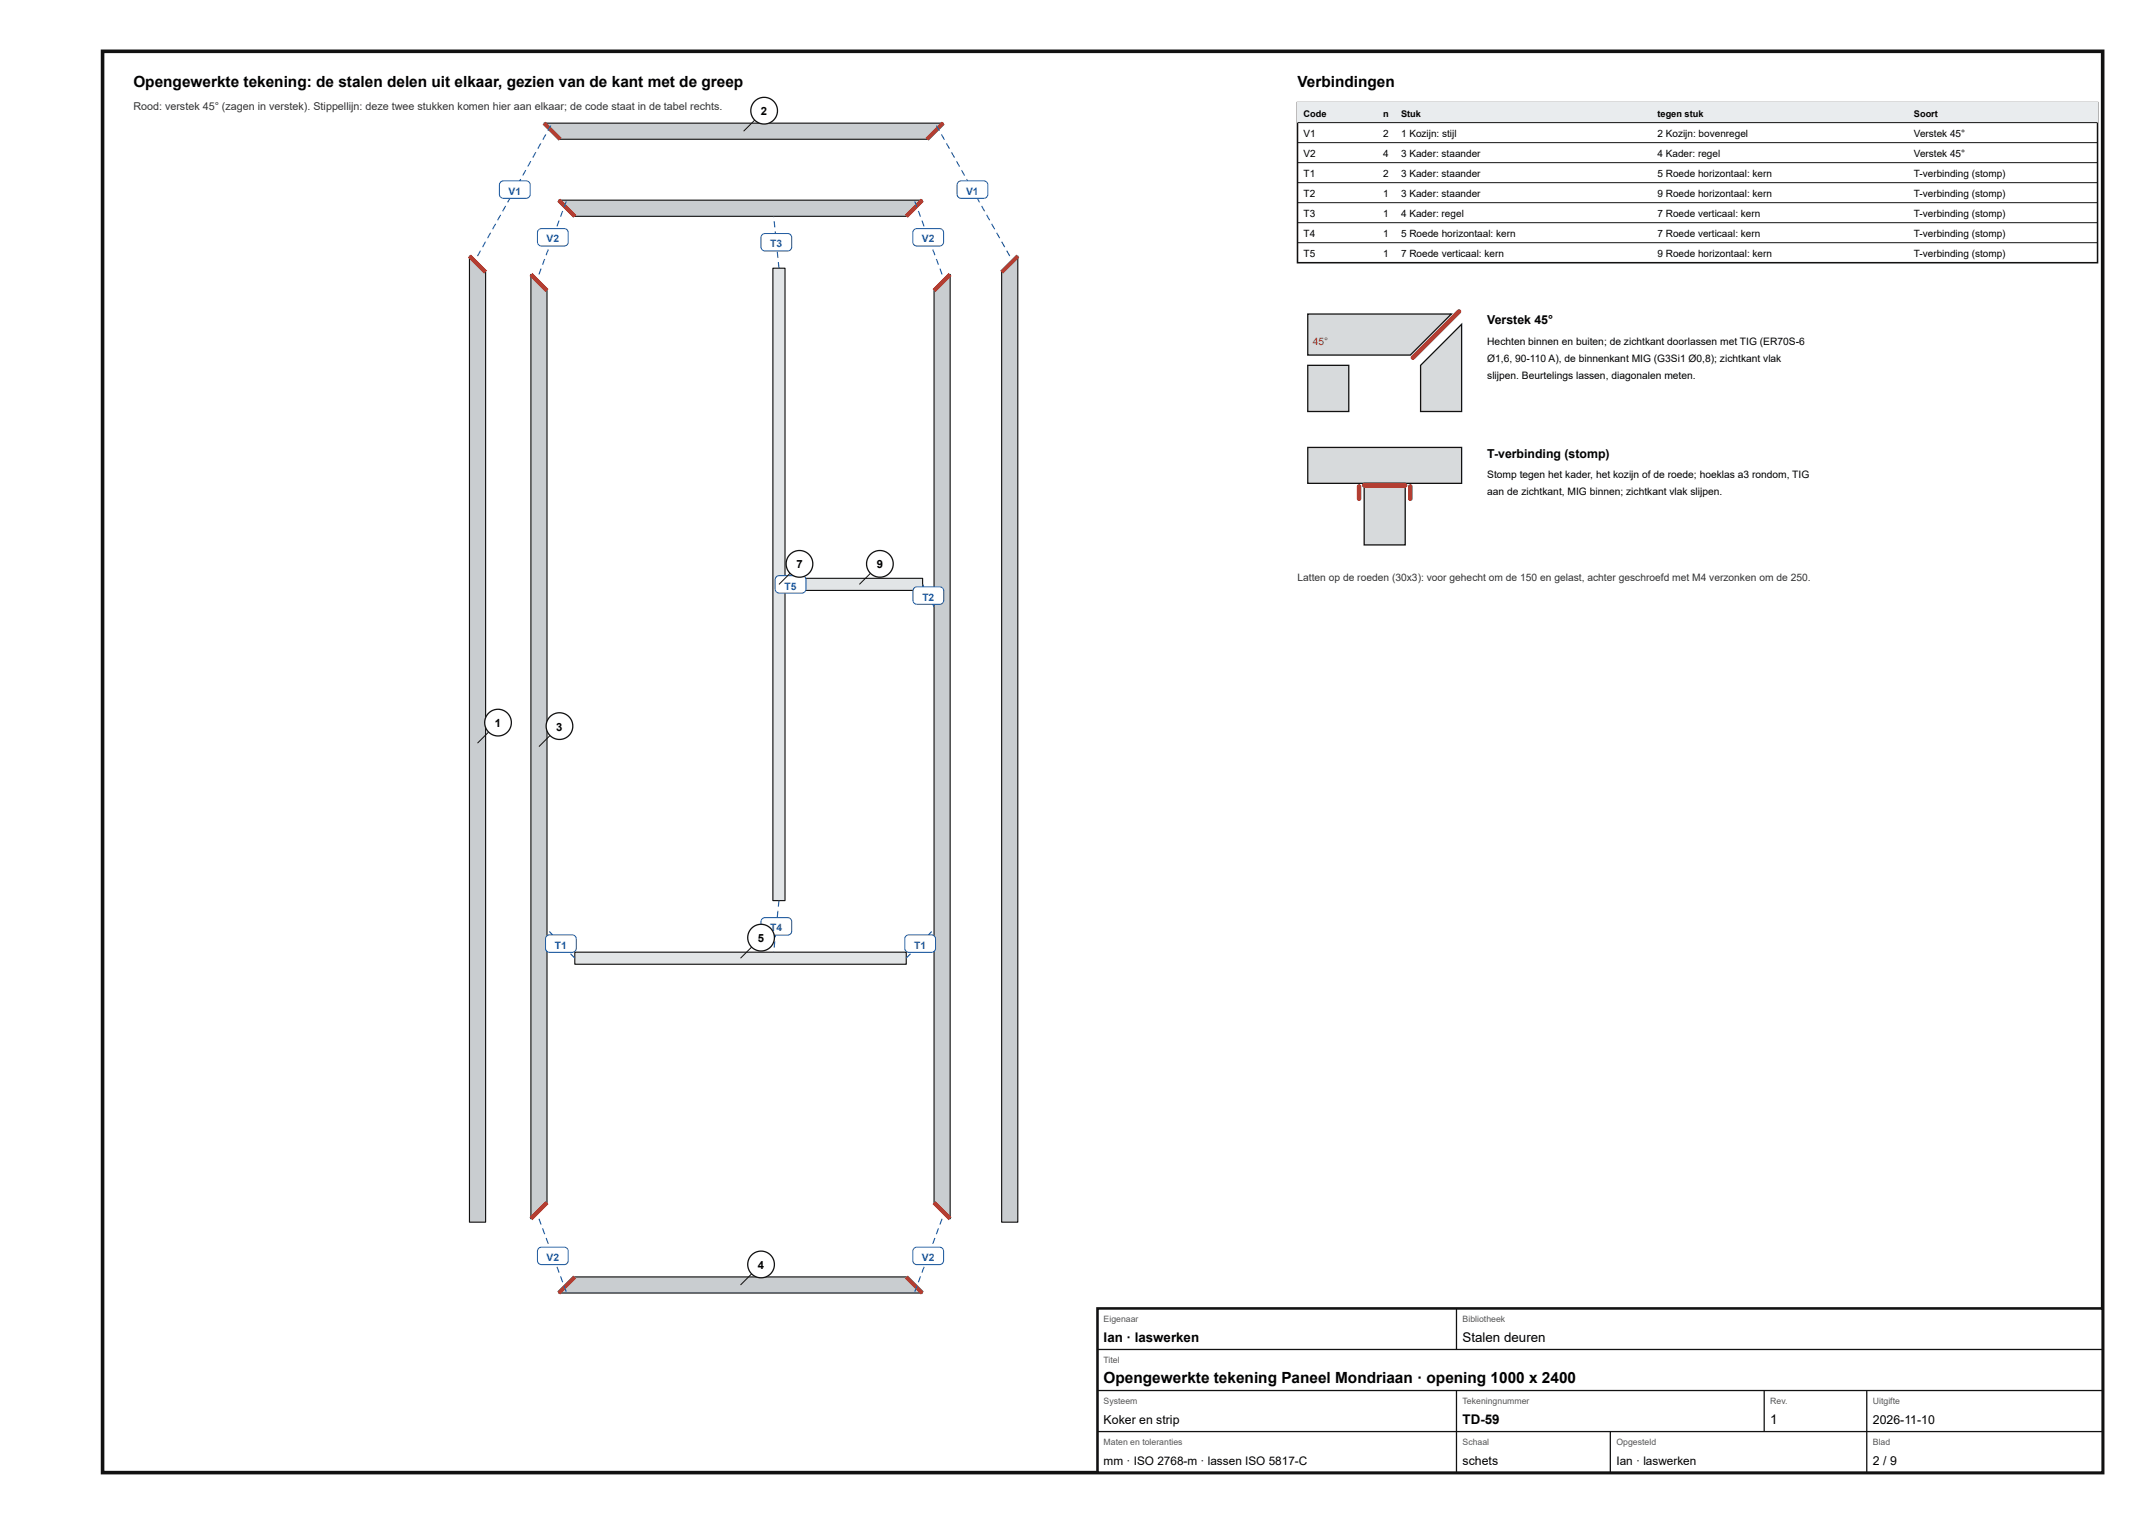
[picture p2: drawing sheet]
<svg xmlns="http://www.w3.org/2000/svg" width="420mm" height="297mm" viewBox="0 0 420 297" stroke-linecap="round" stroke-linejoin="round" font-family="sans-serif">
<path d="M20 10h390v277h-390z" fill="none" stroke="#111" stroke-width=".7" stroke-linecap="butt"/>
<path d="M91.5 49.9l3.2 3.1v185.2h-3.2z" fill="#c9cdd0"/>
<path d="M91.5 49.9l3.2 3.1v185.2h-3.2z" fill="none" stroke="#111" stroke-width=".22"/>
<path d="M91.5 49.9l3.2 3.1" fill="none" stroke="#c0392b" stroke-width=".8" stroke-linecap="butt"/>
<path d="M195.3 53l3.2-3.1v188.3h-3.2z" fill="#c9cdd0"/>
<path d="M195.3 53l3.2-3.1v188.3h-3.2z" fill="none" stroke="#111" stroke-width=".22"/>
<path d="M198.5 49.9l-3.2 3.1" fill="none" stroke="#c0392b" stroke-width=".8" stroke-linecap="butt"/>
<path d="M106.1 24h77.8l-3.1 3.1h-71.6z" fill="#c9cdd0"/>
<path d="M106.1 24h77.8l-3.1 3.1h-71.6z" fill="none" stroke="#111" stroke-width=".22"/>
<path d="M106.1 24l3.1 3.1M183.9 24l-3.1 3.1" fill="none" stroke="#c0392b" stroke-width=".8" stroke-linecap="butt"/>
<path d="M103.5 53.5l3.2 3.1v177.8l-3.2 3.1z" fill="#c9cdd0"/>
<path d="M103.5 53.5l3.2 3.1v177.8l-3.2 3.1z" fill="none" stroke="#111" stroke-width=".22"/>
<path d="M103.5 53.5l3.2 3.1M106.7 234.4l-3.2 3.1" fill="none" stroke="#c0392b" stroke-width=".8" stroke-linecap="butt"/>
<path d="M185.3 53.5v184l-3.2-3.1v-177.8z" fill="#c9cdd0"/>
<path d="M185.3 53.5v184l-3.2-3.1v-177.8z" fill="none" stroke="#111" stroke-width=".22"/>
<path d="M185.3 53.5l-3.2 3.1M182.1 234.4l3.2 3.1" fill="none" stroke="#c0392b" stroke-width=".8" stroke-linecap="butt"/>
<path d="M112.1 248.9h64.6l3.1 3.1h-70.9z" fill="#c9cdd0"/>
<path d="M112.1 248.9h64.6l3.1 3.1h-70.9z" fill="none" stroke="#111" stroke-width=".22"/>
<path d="M112.1 248.9l-3.2 3.1M176.7 248.9l3.1 3.1" fill="none" stroke="#c0392b" stroke-width=".8" stroke-linecap="butt"/>
<path d="M108.9 39h70.9l-3.1 3.2h-64.6z" fill="#c9cdd0"/>
<path d="M108.9 39h70.9l-3.1 3.2h-64.6z" fill="none" stroke="#111" stroke-width=".22"/>
<path d="M108.9 39l3.2 3.2M179.8 39l-3.1 3.2" fill="none" stroke="#c0392b" stroke-width=".8" stroke-linecap="butt"/>
<path d="M112.1 185.6h64.6v2.3h-64.6z" fill="#e2e5e7"/>
<path d="M112.1 185.6h64.6v2.3h-64.6z" fill="none" stroke="#111" stroke-width=".22"/>
<path d="M150.7 52.3h2.4v123.2h-2.4z" fill="#e2e5e7"/>
<path d="M150.7 52.3h2.4v123.2h-2.4z" fill="none" stroke="#111" stroke-width=".22"/>
<path d="M155.2 112.7h24.7v2.4h-24.7z" fill="#e2e5e7"/>
<path d="M155.2 112.7h24.7v2.4h-24.7z" fill="none" stroke="#111" stroke-width=".22"/>
<path d="M93.6 48.8l.2 .1-.6 1.1-.2-.2zM94.6 47.1l.2 .1-.6 1-.2-.1zM95.6 45.3l.2 .1-.6 1.1-.2-.1zM96.5 43.6l.2 .1-.6 1-.1-.1zM97.5 41.8l.2 .1-.6 1.1-.2-.1zM98.5 40.1l.2 .1-.6 1-.2-.1zM99.5 38.3l.2 .1-.6 1.1-.2-.1zM100.5 36.6l.1 .1-.5 1-.2-.1zM101.4 34.9l.2 .1-.6 1-.2-.1zM102.4 33.1l.2 .1-.6 1.1-.2-.1zM103.4 31.4l.2 .1-.6 1-.2-.1zM104.4 29.6l.2 .1-.6 1.1-.2-.1zM105.4 27.9l.1 .1-.5 1-.2-.1zM106.3 26.1l.2 .1-.6 1.1-.2-.1zM107.3 24.4l.2 .1-.6 1-.2-.1z" fill="#1f5fa8"/>
<path d="M97.6 35.5l.6-.2h4.4a.8 .8 0 0 1 .8 .8v1.8a.8 .8 0 0 1-.8 .8h-4.4a.8 .8 0 0 1-.8-.8v-2z" fill="#fff"/>
<path d="M97.6 35.5l.6-.2h4.4a.8 .8 0 0 1 .8 .8v1.8a.8 .8 0 0 1-.8 .8h-4.4a.8 .8 0 0 1-.8-.8v-2z" fill="none" stroke="#1f5fa8" stroke-width=".2"/>
<path d="M196.2 48.9l.2-.1 .6 1-.2 .2zM195.2 47.2l.2-.1 .6 1-.2 .1zM194.2 45.4l.2-.1 .6 1.1-.2 .1zM193.3 43.7l.2-.1 .5 1-.1 .1zM192.3 41.9l.2-.1 .6 1.1-.2 .1zM191.3 40.2l.2-.1 .6 1-.2 .1zM190.3 38.4l.2-.1 .6 1.1-.2 .1zM189.3 36.7l.2-.1 .6 1-.2 .1zM188.4 35l.2-.1 .5 1-.1 .1zM187.4 33.2l.2-.1 .6 1.1-.2 .1zM186.4 31.5l.2-.1 .6 1-.2 .1zM185.4 29.7l.2-.1 .6 1.1-.2 .1zM184.5 28l.1-.1 .6 1-.2 .1zM183.5 26.2l.2-.1 .6 1.1-.2 .1zM182.5 24.5l.2-.1 .6 1-.2 .1z" fill="#1f5fa8"/>
<path d="M186.9 35.5l.5-.2h4.4a.8 .8 0 0 1 .8 .8v1.8a.8 .8 0 0 1-.8 .8h-4.4a.8 .8 0 0 1-.8-.8v-2z" fill="#fff"/>
<path d="M186.9 35.5l.5-.2h4.4a.8 .8 0 0 1 .8 .8v1.8a.8 .8 0 0 1-.8 .8h-4.4a.8 .8 0 0 1-.8-.8v-2z" fill="none" stroke="#1f5fa8" stroke-width=".2"/>
<path d="M105 237.6l.2-.1 .4 1.1-.2 .1zM105.7 239.4h.2l.4 1.1-.2 .1zM106.4 241.3l.2-.1 .4 1.2h-.2zM107.1 243.2l.2-.1 .4 1.1-.2 .1zM107.8 245.1l.2-.1 .4 1.1-.2 .1zM108.5 246.9h.2l.4 1.1-.2 .1zM109.2 248.8l.2-.1 .4 1.2h-.2zM109.9 250.7l.2-.1 .4 1.1-.2 .1z" fill="#1f5fa8"/>
<path d="M105 243.3l.6-.2h4.4a.8 .8 0 0 1 .8 .8v1.8a.8 .8 0 0 1-.8 .8h-4.4a.8 .8 0 0 1-.8-.8v-2z" fill="#fff"/>
<path d="M105 243.3l.6-.2h4.4a.8 .8 0 0 1 .8 .8v1.8a.8 .8 0 0 1-.8 .8h-4.4a.8 .8 0 0 1-.8-.8v-2z" fill="none" stroke="#1f5fa8" stroke-width=".2"/>
<path d="M105.4 52.3l.2 .1-.4 1.1-.2-.1zM106.1 50.4l.2 .1-.4 1.1h-.2zM106.8 48.6h.2l-.4 1.2-.2-.1zM107.5 46.7l.2 .1-.4 1.1-.2-.1zM108.2 44.8l.2 .1-.4 1.1-.2-.1zM108.9 43h.2l-.4 1.2-.2-.1zM109.6 41.1l.2 .1-.4 1.1-.2-.1zM110.3 39.2l.2 .1-.4 1.1-.2-.1z" fill="#1f5fa8"/>
<path d="M105 44.8l.6-.2h4.4a.8 .8 0 0 1 .8 .8v1.8a.8 .8 0 0 1-.8 .8h-4.4a.8 .8 0 0 1-.8-.8v-2z" fill="#fff"/>
<path d="M105 44.8l.6-.2h4.4a.8 .8 0 0 1 .8 .8v1.8a.8 .8 0 0 1-.8 .8h-4.4a.8 .8 0 0 1-.8-.8v-2z" fill="none" stroke="#1f5fa8" stroke-width=".2"/>
<path d="M183.6 237.5l.2 .1-.4 1.1-.2-.1zM182.9 239.4h.2l-.4 1.2-.2-.1zM182.2 241.2l.2 .1-.4 1.1h-.2zM181.5 243.1l.2 .1-.4 1.1-.2-.1zM180.8 245l.2 .1-.4 1.1-.2-.1zM180.1 246.9h.2l-.4 1.2-.2-.1zM179.4 248.7l.2 .1-.4 1.1h-.2zM178.7 250.6l.2 .1-.4 1.1-.2-.1z" fill="#1f5fa8"/>
<path d="M178.2 243.3l.6-.2h4.4a.8 .8 0 0 1 .8 .8v1.8a.8 .8 0 0 1-.8 .8h-4.4a.8 .8 0 0 1-.8-.8v-2z" fill="#fff"/>
<path d="M178.2 243.3l.6-.2h4.4a.8 .8 0 0 1 .8 .8v1.8a.8 .8 0 0 1-.8 .8h-4.4a.8 .8 0 0 1-.8-.8v-2z" fill="none" stroke="#1f5fa8" stroke-width=".2"/>
<path d="M183.2 52.4l.2-.1 .4 1.1-.2 .1zM182.5 50.5l.2-.1 .4 1.2h-.2zM181.8 48.6h.2l.4 1.1-.2 .1zM181.1 46.8l.2-.1 .4 1.1-.2 .1zM180.4 44.9l.2-.1 .4 1.1-.2 .1zM179.7 43h.2l.4 1.1-.2 .1zM179 41.2l.2-.1 .4 1.1-.2 .1zM178.3 39.3l.2-.1 .4 1.1-.2 .1z" fill="#1f5fa8"/>
<path d="M178.2 44.8l.6-.2h4.4a.8 .8 0 0 1 .8 .8v1.8a.8 .8 0 0 1-.8 .8h-4.4a.8 .8 0 0 1-.8-.8v-2z" fill="#fff"/>
<path d="M178.2 44.8l.6-.2h4.4a.8 .8 0 0 1 .8 .8v1.8a.8 .8 0 0 1-.8 .8h-4.4a.8 .8 0 0 1-.8-.8v-2z" fill="none" stroke="#1f5fa8" stroke-width=".2"/>
<path d="M111.2 185.9l.1-.1 .9 .9-.2 .1zM109.8 184.5l.1-.2 .9 .9-.2 .2zM108.4 183.1l.2-.2 .8 .9-.2 .1zM107 181.6l.2-.1 .8 .8-.1 .2z" fill="#1f5fa8"/>
<path d="M106.6 182.4l.6-.2h4.4a.8 .8 0 0 1 .8 .8v1.8a.8 .8 0 0 1-.8 .8h-4.4a.8 .8 0 0 1-.8-.8v-2z" fill="#fff"/>
<path d="M106.6 182.4l.6-.2h4.4a.8 .8 0 0 1 .8 .8v1.8a.8 .8 0 0 1-.8 .8h-4.4a.8 .8 0 0 1-.8-.8v-2z" fill="none" stroke="#1f5fa8" stroke-width=".2"/>
<path d="M177.5 185.8l.1 .1-.8 .9-.2-.1zM178.8 184.3l.2 .2-.8 .9-.2-.2zM180.2 182.9l.2 .2-.9 .8-.1-.1zM181.6 181.5l.2 .1-.9 .9-.1-.2z" fill="#1f5fa8"/>
<path d="M176.7 182.4l.5-.2h4.4a.8 .8 0 0 1 .8 .8v1.8a.8 .8 0 0 1-.8 .8h-4.4a.8 .8 0 0 1-.8-.8v-2z" fill="#fff"/>
<path d="M176.7 182.4l.5-.2h4.4a.8 .8 0 0 1 .8 .8v1.8a.8 .8 0 0 1-.8 .8h-4.4a.8 .8 0 0 1-.8-.8v-2z" fill="none" stroke="#1f5fa8" stroke-width=".2"/>
<path d="M151.8 175.5h.2l-.1 1.2h-.2zM151.6 177.5h.2l-.1 1.2h-.2zM151.4 179.5h.2l-.1 1.2h-.3zM151.2 181.5h.2l-.1 1.2h-.3zM151 183.5h.2l-.1 1.2h-.3zM150.8 185.5l.2 .1z" fill="#1f5fa8"/>
<path d="M148.6 179.1l.6-.3h4.4a.8 .8 0 0 1 .8 .8v1.8a.8 .8 0 0 1-.8 .8h-4.4a.8 .8 0 0 1-.8-.8v-1.9z" fill="#fff"/>
<path d="M148.6 179.1l.6-.3h4.4a.8 .8 0 0 1 .8 .8v1.8a.8 .8 0 0 1-.8 .8h-4.4a.8 .8 0 0 1-.8-.8v-1.9z" fill="none" stroke="#1f5fa8" stroke-width=".2"/>
<path d="M151.7 51.1h.2l.1 1.2h-.2zM151.5 49.1h.2l.1 1.2h-.2zM151.3 47.1h.2l.1 1.2h-.2zM151 45.1h.3l.1 1.2h-.2zM150.8 43.1h.3l.1 1.2h-.2zM150.7 42.2l.3-.1v.2h-.2z" fill="#1f5fa8"/>
<path d="M148.6 45.7l.6-.2h4.4a.8 .8 0 0 1 .8 .8v1.8a.8 .8 0 0 1-.8 .8h-4.4a.8 .8 0 0 1-.8-.8v-1.9z" fill="#fff"/>
<path d="M148.6 45.7l.6-.2h4.4a.8 .8 0 0 1 .8 .8v1.8a.8 .8 0 0 1-.8 .8h-4.4a.8 .8 0 0 1-.8-.8v-1.9z" fill="none" stroke="#1f5fa8" stroke-width=".2"/>
<path d="M154 113.8h1.2v.2h-1.2zM153.1 113.8h.1v.2h-.1z" fill="#1f5fa8"/>
<path d="M151.4 112.4l.5-.2h4.4a.8 .8 0 0 1 .8 .8v1.8a.8 .8 0 0 1-.8 .8h-4.4a.8 .8 0 0 1-.8-.8l.1-2z" fill="#fff"/>
<path d="M151.4 112.4l.5-.2h4.4a.8 .8 0 0 1 .8 .8v1.8a.8 .8 0 0 1-.8 .8h-4.4a.8 .8 0 0 1-.8-.8l.1-2z" fill="none" stroke="#1f5fa8" stroke-width=".2"/>
<path d="M179.8 113.9l.2-.1 .5 1.1-.2 .1zM180.7 115.7l.2-.1 .6 1.1-.2 .1zM181.6 117.5l.2-.1 .4 .8-.2 .1z" fill="#1f5fa8"/>
<path d="M178.3 114.6l.5-.2h4.4a.8 .8 0 0 1 .8 .8v1.8a.8 .8 0 0 1-.8 .8h-4.4a.8 .8 0 0 1-.8-.8v-2z" fill="#fff"/>
<path d="M178.3 114.6l.5-.2h4.4a.8 .8 0 0 1 .8 .8v1.8a.8 .8 0 0 1-.8 .8h-4.4a.8 .8 0 0 1-.8-.8v-2z" fill="none" stroke="#1f5fa8" stroke-width=".2"/>
<path d="M95.3 142.6l-2.2 2.2" fill="none" stroke="#111" stroke-width=".19"/>
<circle cx="97.1" cy="140.8" r="2.6" fill="#fff"/>
<circle cx="97.1" cy="140.8" r="2.6" fill="none" stroke="#111" stroke-width=".25"/>
<path d="M147.2 23.4l-2.2 2.2" fill="none" stroke="#111" stroke-width=".19"/>
<circle cx="149" cy="21.6" r="2.6" fill="#fff"/>
<circle cx="149" cy="21.6" r="2.6" fill="none" stroke="#111" stroke-width=".25"/>
<path d="M107.3 143.3l-2.2 2.2" fill="none" stroke="#111" stroke-width=".19"/>
<circle cx="109.1" cy="141.5" r="2.6" fill="#fff"/>
<circle cx="109.1" cy="141.5" r="2.6" fill="none" stroke="#111" stroke-width=".25"/>
<path d="M146.6 248.2l-2.2 2.2" fill="none" stroke="#111" stroke-width=".19"/>
<circle cx="148.4" cy="246.4" r="2.6" fill="#fff"/>
<circle cx="148.4" cy="246.4" r="2.6" fill="none" stroke="#111" stroke-width=".25"/>
<path d="M146.6 184.5l-2.2 2.2" fill="none" stroke="#111" stroke-width=".19"/>
<circle cx="148.4" cy="182.7" r="2.6" fill="#fff"/>
<circle cx="148.4" cy="182.7" r="2.6" fill="none" stroke="#111" stroke-width=".25"/>
<path d="M154.1 111.7l-2.2 2.2" fill="none" stroke="#111" stroke-width=".19"/>
<circle cx="155.9" cy="109.9" r="2.6" fill="#fff"/>
<circle cx="155.9" cy="109.9" r="2.6" fill="none" stroke="#111" stroke-width=".25"/>
<path d="M169.8 111.7l-2.2 2.2" fill="none" stroke="#111" stroke-width=".19"/>
<circle cx="171.6" cy="109.9" r="2.6" fill="#fff"/>
<circle cx="171.6" cy="109.9" r="2.6" fill="none" stroke="#111" stroke-width=".25"/>
<path d="M253 20h156v31.2h-156z" fill="none" stroke="#111" stroke-width=".3"/>
<path d="M253 20h156v3.9h-156z" fill="#e9ecee"/>
<path d="M253 23.9h156M253 27.8h156M253 31.7h156M253 35.6h156M253 39.5h156M253 43.4h156M253 47.3h156" fill="none" stroke="#111" stroke-width=".19"/>
<path d="M255 61.2h28l-8 8h-20z" fill="#d7dadc"/>
<path d="M255 61.2h28l-8 8h-20z" fill="none" stroke="#111" stroke-width=".25"/>
<path d="M255 71.2h8v9h-8z" fill="#d7dadc"/>
<path d="M255 71.2h8v9h-8z" fill="none" stroke="#111" stroke-width=".25"/>
<path d="M277 71.2l8-8v17h-8z" fill="#d7dadc"/>
<path d="M277 71.2l8-8v17h-8z" fill="none" stroke="#111" stroke-width=".25"/>
<path d="M284.5 60.7l-9 9" fill="none" stroke="#c0392b" stroke-width=".9"/>
<path d="M255 87.2h30v7h-30z" fill="#d7dadc"/>
<path d="M255 87.2h30v7h-30z" fill="none" stroke="#111" stroke-width=".25"/>
<path d="M266 94.2h8v12h-8z" fill="#d7dadc"/>
<path d="M266 94.2h8v12h-8z" fill="none" stroke="#111" stroke-width=".25"/>
<path d="M265 94.8v2.4M266 94.6h8M275 94.8v2.4" fill="none" stroke="#c0392b" stroke-width=".9"/>
<path d="M214 255h196v32h-196z" fill="#fff"/>
<path d="M214 255h196v32h-196z" fill="none" stroke="#111" stroke-width=".5"/>
<path d="M284 255v8M214 263h196M214 271h196M214 279h196M284 271v16M314 279v8M344 271v8M364 271v16" fill="none" stroke="#111" stroke-width=".25"/>
<g font-size="3">
<text x="26" y="17">Opengewerkte tekening: de stalen delen uit elkaar, gezien van de kant met de greep</text>
<text x="253" y="17">Verbindingen</text>
<text x="215.2" y="269.6">Opengewerkte tekening Paneel Mondriaan · opening 1000 x 2400</text>
</g>
<g font-size="2.6">
<text x="215.2" y="261.6">Ian · laswerken</text>
<text x="285.2" y="261.6">Stalen deuren</text>
<text x="285.2" y="277.6">TD-59</text>
<text x="345.2" y="277.6">1</text>
</g>
<g font-size="2.4">
<text x="290" y="63.2">Verstek 45°</text>
<text x="290" y="89.2">T-verbinding (stomp)</text>
<text x="215.2" y="277.6">Koker en strip</text>
<text x="365.2" y="277.6">2026-11-10</text>
<text x="285.2" y="285.6">schets</text>
<text x="365.2" y="285.6">2 / 9</text>
</g>
<g font-size="2.3">
<text x="215.2" y="285.6">mm · ISO 2768-m · lassen ISO 5817-C</text>
<text x="315.2" y="285.6">Ian · laswerken</text>
</g>
<g font-size="2.2">
<text x="148.4" y="22.5">2</text>
<text x="155.3" y="110.8">7</text>
<text x="171" y="110.8">9</text>
<text x="96.5" y="141.7">1</text>
<text x="108.5" y="142.4">3</text>
<text x="147.8" y="183.6">5</text>
<text x="147.8" y="247.3">4</text>
</g>
<text font-size="2.1" fill="#333" x="26" y="21.5">Rood: verstek 45° (zagen in verstek). Stippellijn: deze twee stukken komen hier aan elkaar; de code staat in de tabel rechts.</text>
<g font-size="2" fill="#1f5fa8">
<text x="99.2" y="37.9">V1</text>
<text x="188.4" y="37.9">V1</text>
<text x="106.6" y="47.2">V2</text>
<text x="179.8" y="47.2">V2</text>
<text x="150.2" y="48.2">T3</text>
<text x="153" y="114.9">T5</text>
<text x="179.8" y="117.1">T2</text>
<text x="108.2" y="184.9">T1</text>
<text x="150.2" y="181.5">T4</text>
<text x="178.3" y="184.9">T1</text>
<text x="106.6" y="245.8">V2</text>
<text x="179.8" y="245.8">V2</text>
</g>
<text font-size="2" fill="#c0392b" x="256" y="67.2">45°</text>
<g font-size="2">
<text x="290" y="67.2">Hechten binnen en buiten; de zichtkant doorlassen met TIG (ER70S-6</text>
<text x="290" y="70.5">Ø1,6, 90-110 A), de binnenkant MIG (G3Si1 Ø0,8); zichtkant vlak</text>
<text x="290" y="73.8">slijpen. Beurtelings lassen, diagonalen meten.</text>
<text x="290" y="93.2">Stomp tegen het kader, het kozijn of de roede; hoeklas a3 rondom, TIG</text>
<text x="290" y="96.5">aan de zichtkant, MIG binnen; zichtkant vlak slijpen.</text>
</g>
<text font-size="2" fill="#333" x="253" y="113.2">Latten op de roeden (30x3): voor gehecht om de 150 en gelast, achter geschroefd met M4 verzonken om de 250.</text>
<g font-size="1.9">
<text x="254.2" y="26.6">V1</text>
<text x="269.7" y="26.6">2</text>
<text x="273.2" y="26.6">1 Kozijn: stijl</text>
<text x="323.2" y="26.6">2 Kozijn: bovenregel</text>
<text x="373.2" y="26.6">Verstek 45°</text>
<text x="254.2" y="30.5">V2</text>
<text x="254.2" y="34.4">T1</text>
<text x="269.7" y="30.5">4</text>
<text x="269.7" y="34.4">2</text>
<text x="273.2" y="30.5">3 Kader: staander</text>
<text x="273.2" y="34.4">3 Kader: staander</text>
<text x="323.2" y="30.5">4 Kader: regel</text>
<text x="323.2" y="34.4">5 Roede horizontaal: kern</text>
<text x="373.2" y="30.5">Verstek 45°</text>
<text x="373.2" y="34.4">T-verbinding (stomp)</text>
<text x="254.2" y="38.3">T2</text>
<text x="269.7" y="38.3">1</text>
<text x="273.2" y="38.3">3 Kader: staander</text>
<text x="323.2" y="38.3">9 Roede horizontaal: kern</text>
<text x="373.2" y="38.3">T-verbinding (stomp)</text>
<text x="254.2" y="42.2">T3</text>
<text x="254.2" y="46.1">T4</text>
<text x="269.7" y="42.2">1</text>
<text x="269.7" y="46.1">1</text>
<text x="273.2" y="42.2">4 Kader: regel</text>
<text x="273.2" y="46.1">5 Roede horizontaal: kern</text>
<text x="323.2" y="42.2">7 Roede verticaal: kern</text>
<text x="323.2" y="46.1">7 Roede verticaal: kern</text>
<text x="373.2" y="42.2">T-verbinding (stomp)</text>
<text x="373.2" y="46.1">T-verbinding (stomp)</text>
<text x="254.2" y="50">T5</text>
<text x="269.7" y="50">1</text>
<text x="273.2" y="50">7 Roede verticaal: kern</text>
<text x="323.2" y="50">9 Roede horizontaal: kern</text>
<text x="373.2" y="50">T-verbinding (stomp)</text>
</g>
<g font-size="1.8">
<text x="254.2" y="22.7">Code</text>
<text x="269.7" y="22.7">n</text>
<text x="273.2" y="22.7">Stuk</text>
<text x="323.2" y="22.7">tegen stuk</text>
<text x="373.2" y="22.7">Soort</text>
</g>
<g font-size="1.7" fill="#555">
<text x="215.2" y="257.6">Eigenaar</text>
<text x="285.2" y="257.6">Bibliotheek</text>
<text x="215.2" y="265.6">Titel</text>
<text x="215.2" y="273.6">Systeem</text>
<text x="285.2" y="273.6">Tekeningnummer</text>
<text x="345.2" y="273.6">Rev.</text>
<text x="365.2" y="273.6">Uitgifte</text>
<text x="215.2" y="281.6">Maten en toleranties</text>
<text x="285.2" y="281.6">Schaal</text>
<text x="315.2" y="281.6">Opgesteld</text>
<text x="365.2" y="281.6">Blad</text>
</g>
</svg>
